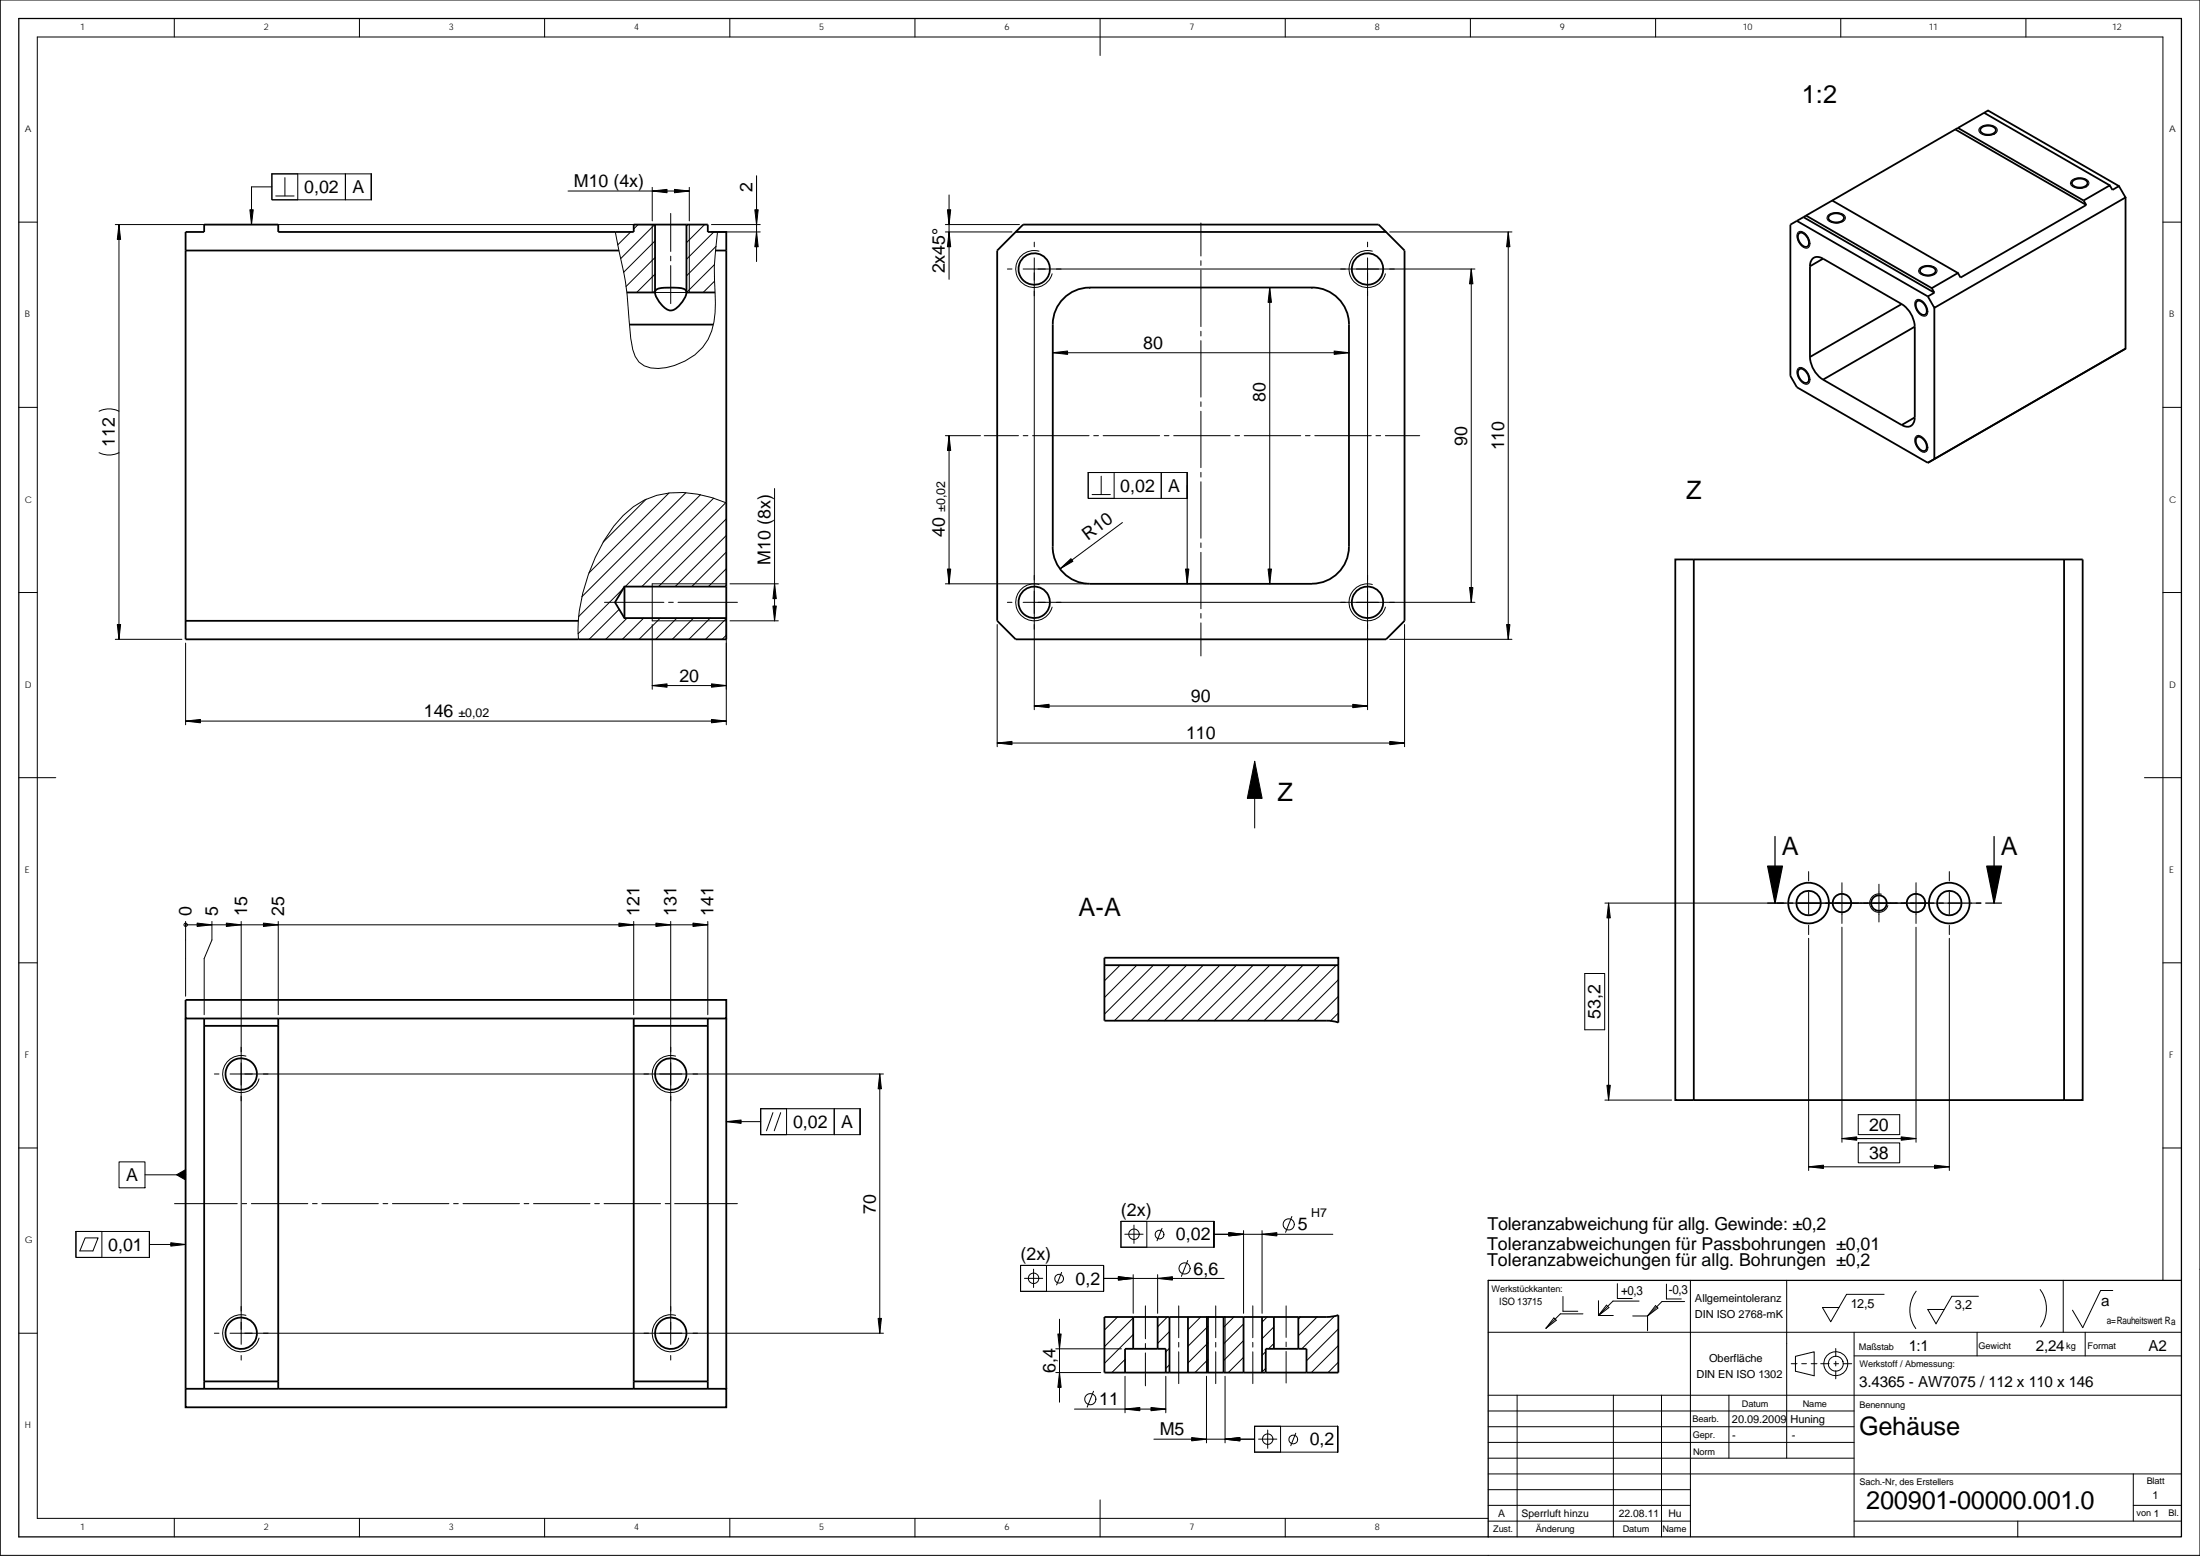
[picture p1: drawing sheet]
<svg xmlns="http://www.w3.org/2000/svg" width="594mm" height="420mm" viewBox="0 0 594 420" stroke-linecap="round" stroke-linejoin="round" font-family="sans-serif">
<g fill="none" stroke="#000" stroke-width=".27">
<path d="M.1 0h594v420h-594zM47.1 5v5M97.1 5v5M147.1 5v5M197.1 5v5M247.1 5v5M297.1 5v10M347.1 5v5M397.1 5v5M447.1 5v5M497.1 5v5M547.1 5v5"/>
<path d="M534.7 34.4a3.4 3.4 0 0 1 4.6 .4 1.66 1.66 0 0 1-2.1 1.8 2.48 2.48 0 0 1-2.9-1.4zM5.1 60h5M73.4 46.9h26.9v7.1h-26.9zM73.4 46.9v7.1h7v-7.1M73.4 50.5h-5.5v10.1M74.5 52.9h4.9M76.9 48v4.9M93.3 46.9v7.1M153.4 51.6h32.7M176.1 50.6v9M181.1 57.6v10.3M186.1 50.6v9"/>
<path d="M204.3 47.5v23.1M256.3 52.6v22.8M493.7 58a3.4 3.4 0 0 1 4.6 .5v.3a2.22 2.22 0 0 1-2.8 1.5 2.54 2.54 0 0 1-2.1-1.2v-.5zM559.5 48.7a3.4 3.4 0 0 1 4.5 .4 1.37 1.37 0 0 1-1.5 1.7 3.2 3.2 0 0 1-3.4-1.1v-.5zM584.1 60h5M31.1 60.6h144.8M32.1 60.6v112M166.2 62.6l2 9.9a152 152 0 0 1 2.1 18.8l.6 3.1a6 6 0 0 0 6.8 5.1 15.5 15.5 0 0 0 15.4-15.1l.1-2.5a97.8 97.8 0 0 1 .6-19.3M170.3 62.6l-3.5 3.5M172.3 60.6l-1.2 1.2M176.1 60.6v18.4M176.8 60.6l-9.2 9.2"/>
<path d="M176.9 69.5l-7.8 7.9M176.9 74l-5 5M176.9 78.5l-.5 .5M176.9 65l-8.5 8.5M181.1 69.2v1.2M181.1 71.7v10.3M185.8 60.6l-.4 .4M186.1 60.6v18.4M190.3 60.6l-4.9 4.9M192.1 62.6h13.2M192.1 60.6h13.2M192.8 62.6l-7.4 7.4"/>
<path d="M192.9 71.5l-7.5 7.5h-8.5M192.9 75.9l-3 3.1M193.4 66.5l-8 8M255.3 62.6h18M255.3 60.6h20M272 72.6h1.3M279.3 65.4v1.2M279.3 69.6v122M280.6 67.8a5 5 0 0 0-6.1 3.6 5 5 0 0 0 3.5 6.1 5 5 0 0 0 6.1-3.6M294.3 77.6h.1M324.3 60.2v8.9M324.3 70.4v1.3"/>
<path d="M324.3 72.9v15.3M342.9 77.6v80M354.3 77.6h.1M369.3 65.4v1.2M369.3 69.6v122M370.6 67.8a5 5 0 0 0-6.1 3.6 5 5 0 0 0 3.5 6.1 5 5 0 0 0 6.1-3.6M375.3 62.6h33M397.3 72.6v90M398.3 72.6h-122M407.3 62.6v110M485.6 62.7a1.93 1.93 0 0 1 2.6 1.2 2.22 2.22 0 0 1 0 3.1 3 3 0 0 1-3-3.3zM518.5 72.3a3.4 3.4 0 0 1 4.5 .4l.1 .3a2.27 2.27 0 0 1-2.9 1.5 2.51 2.51 0 0 1-2.1-1.1v-.5z"/>
<path d="M284.3 95.2h80M324.3 89.5v1.2M324.3 92v15.2M485.6 99.5a1.93 1.93 0 0 1 2.6 1.2 2.22 2.22 0 0 1 0 3 3 3 0 0 1-3-3.2zM517.4 81.1a1.92 1.92 0 0 1 2.6 1.2 2.19 2.19 0 0 1 0 3 2.97 2.97 0 0 1-2.9-3.2zM5.1 110h5M26.7 111a6 6 0 0 1 5.4 0M255.3 117.6h9.5M256.3 117.6v40M265.8 117.6h9.2M276.3 117.6h1.3M278.8 117.6h15.3"/>
<path d="M295.4 117.6h1.2M297.9 117.6h15.2M314.4 117.6h1.3M316.9 117.6h15.3M324.3 108.5v1.3M324.3 111v15.3M333.5 117.6h1.2M336 117.6h15.2M352.5 117.6h1.3M355 117.6h15.3M371.6 117.6h1.2M374.1 117.6h9.3"/>
<path d="M517.4 117.8a1.46 1.46 0 0 1 2 .5l1 1.7a1.3 1.3 0 0 1-.2 1.8 1.3 1.3 0 0 1-1.8-.2 3.1 3.1 0 0 1-1-3.8zM584.1 110h5M26.7 122.2a6 6 0 0 0 5.4 0M174.5 134.8l-11.7 11.6M180.7 133.1l-21.7 21.6M185.2 133l-28.1 28.1M189.2 133.6l-33 32.9M192.7 134.5l-23.9 23.9M196 135.7l-22.7 22.7M196.1 135.8a29.9 29.9 0 0 0-18.8-2 22.3 22.3 0 0 0-11.6 8.3 47.9 47.9 0 0 0-9.5 30.5M209.2 131.9v35.7M293.9 127.6h26.7v30"/>
<path d="M293.9 127.6v7h26.7M293.9 127.6v7h7v-7M294.9 133.5h4.9M297.4 128.6v4.9M313.6 127.6v7M324.3 127.6v1.2M324.3 130.1v15.2M5.1 160h5M168.3 158.9l-12.2 12.2M196.1 158.1l-.3 .3M196.1 153.6l-4.8 4.8M196.1 149.1l-9.3 9.3"/>
<path d="M196.1 157.6h-20v10h20M196.1 144.6l-13.8 13.8M196.1 140.1l-18.3 18.3M197.1 157.6h13.1M255.3 157.6h38M280.6 157.8a5 5 0 0 0-6.1 3.6 5 5 0 0 0 3.5 6.1 5 5 0 0 0 6.1-3.6M303.1 141.1l-16.8 12.5M324.3 146.6v1.3M324.3 149.1v15.3M370.6 157.8a5 5 0 0 0-6.1 3.6 5 5 0 0 0 3.5 6.1 5 5 0 0 0 6.1-3.6M584.1 160h5M31.1 172.6h18"/>
<path d="M50.1 173.7v22M163.2 162.6h16.1M167.2 164.5l-8.1 8.1M169.3 166.9l-5.7 5.7M173.8 166.9l-5.7 5.7M176.1 168.6v17.5M178.3 166.9l-5.7 5.7M180.5 162.6h1.3M182.8 166.9l-5.7 5.7M183.1 162.6h16M187.3 166.9l-5.8 5.7M191.8 166.9l-5.8 5.7"/>
<path d="M196.1 171.5l-1.1 1.1M196.1 167l-5.6 5.6M196.1 168.6v27.1M197.1 167.6h13.1M269.3 168.6v33M272 162.6h1.3M324.3 165.7v1.2M324.3 168.2v8.9M375.3 172.6h33M379.3 168.6v33M398.3 162.6h-122M50.1 194.7h146"/>
<path d="M176.1 185.1h20M279.3 190.6h90M5.1 210h10M269.3 200.6h110M338.8 205.6v18M579.1 210h10M488.4 235.4v2.5M497.4 238.4v11M507.4 238.8v10.2M517.4 238.4v11M526.4 235.4v2.5M5.1 260h5"/>
<path d="M50.1 249.7h.1M50.1 249.7h141M50.1 248.8v20.2M57.2 248.8v5l-2.1 5v15.2M65.1 248.8v114.2M75.1 248.8v25.2M171.1 248.8v25.2M181.1 248.8v114.2M191.1 248.8v25.2M433.4 243.9h89.5M434.4 243.9v53.2M488.4 240.9v6"/>
<path d="M488.4 249.9v2.5M488.4 253.4v62.7M497.4 250.4v58M508 241.4a2.5 2.5 0 0 0-3 1.8 2.5 2.5 0 0 0 1.7 3.1 2.5 2.5 0 0 0 3.1-1.8M517.4 250.4v58M523.4 243.9h6M526.4 240.9v6M526.4 249.9v2.5M526.4 253.4v62.7M532.4 243.9h2.5M584.1 260h5M302.5 260.6l-4.3 4.3"/>
<path d="M307 260.6l-8.8 8.8M311.5 260.6l-13.3 13.3M315.9 260.6l-15 15M320.4 260.6l-15 15M324.9 260.6l-15 15M329.4 260.6l-15 15M333.9 260.6l-15 15M338.4 260.6l-15 15M342.9 260.6l-15 15M347.4 260.6l-15 15M351.9 260.6l-15 15M356.4 260.6l-15.1 15"/>
<path d="M360.8 260.6l-14.9 15M361.4 264.6l-11.1 11M361.4 269l-6.6 6.6M361.4 273.6l-2.1 2.1M427.9 262.9h5.4v15.2h-5.4zM57.9 290h1.2M66.4 285.2a5 5 0 0 0-6.1 3.5 5 5 0 0 0 3.5 6.1 5 5 0 0 0 6.1-3.5M182.4 285.2a5 5 0 0 0-6.1 3.5 5 5 0 0 0 3.5 6.1 5 5 0 0 0 6.2-3.5M205.4 299.4h26.9v7h-26.9zM212.4 299.4v7M225.3 299.4v7M237.6 290v70"/>
<path d="M238.6 290h-176.5M433.4 297.1h18M5.1 310h5M32.1 313.7h7.1v7h-7.1zM39.2 317.2h10.9M196.1 302.9h9.3M208.7 300.4l-1.7 4.9M210.8 300.4l-1.7 4.9M488.4 315.1h38M497.4 307.4h20M501.8 301h11.2v5.4h-11.2zM501.8 308.6h11.2v5.4h-11.2z"/>
<path d="M584.1 310h5M20.5 332.5h19.9v7h-19.9zM20.5 332.5v7h7v-7M23 334.3h3.5l-1.4 3.5h-3.5zM40.4 336h9.7M47.1 325h17M65.3 325h1.3M67.9 325h15.2M84.4 325h1.3M86.9 325h15.3M103.4 325h1.3M106 325h15.2"/>
<path d="M122.5 325h1.3M125 325h15.3M141.5 325h1.3M144.1 325h15.2M160.6 325h1.3M163.1 325h15.3M179.6 325h1.3M182.2 325h16.9M302.7 329.8h25.1v7h-25.1zM303.7 333.3h5M306.2 330.8v4.9M309.7 329.8v7"/>
<path d="M313.8 331.7l-1.4 3.3M327.8 333.3h32.1M335.8 332.3v22.3M340.8 332.3v22.3M348.9 328.5l-1.8 4.3M66.4 355.2a5 5 0 0 0-6.1 3.5 5 5 0 0 0 3.5 6.1 5 5 0 0 0 6.1-3.5M182.4 355.2a5 5 0 0 0-6.1 3.5 5 5 0 0 0 3.5 6.1 5 5 0 0 0 6.2-3.5M275.6 341.7h22.4v7h-22.4zM275.6 341.7v7h7v-7M276.6 345.2h5M279.1 342.7v5M286.1 356.2v22.4"/>
<path d="M286.7 343.6l-1.4 3.4M298 345.2h32.6M301.8 355.6l-3.6 3.6M306 355.9l-7.8 7.7M306 344.2v10.4M309.3 352.6v8.9M312.6 344.2v10.4M315.2 355.6l-2.6 2.7M315.8 359.6l-3.2 3.2M318.3 352.6v8.6M320.7 340.4l-1.7 4.3M324.2 355.6l-3.4 3.5"/>
<path d="M326.2 358.1l-5.4 5.4M328.3 352.6v8.6M333.2 355.6l-2.8 2.8M335.8 357.5l-5.4 5.4M338.3 352.6v8.6M342.2 355.6l-1.4 1.4M344 358.3l-3.2 3.2M347.3 352.6v8.5M351.2 355.6l-.6 .6M355.7 355.6l-5.1 5.1M360.4 355.4l-8.9 8.8M361.4 358.9l-8.6 8.6"/>
<path d="M401.9 359.7h187.2M419.6 355.9l.7 .6-2.8 2.2zM422.1 350.1v4h4M427.5 354.8h-6.1l-3.9 3.9M431.6 355.2h4M431.6 351.2v4M433.8 352.4l.7 .7-2.9 2.1zM436.7 346.6v4h4M442.6 351.3h-7l-4 3.9M444.9 355.3v4M447.1 352.6l.6 .6-2.8 2.1zM450 346.8v4h4"/>
<path d="M454.9 351.5h-6.1l-3.9 3.8h-4M456.5 345.7v69.3M482.5 345.7v48M500.7 359.7v55.3M508.8 349.5h-10.2l-4.2 7.4-2.3-3.8h4.5M517.4 348.7a8.5 8.5 0 0 0-.1 10.1M533.9 359.7v6.4M534.2 350h-7.1l-4.3 7.5-2.2-3.9h4.4M550.9 348.2a8.6 8.6 0 0 1 .1 10.1M557.1 345.7v14M563.1 359.7v6.4M570.5 348.5h-3.3l-4.8 10-2.8-4.7"/>
<path d="M584.1 345.7v-335.7h-574v400h391.8M5.1 360h5M57.9 360h1.2M65.1 366v1.3M181.1 366v1.3M238.6 360h-176.5M285.1 370.6h12.1M285.1 364.2h17.7M295.3 375.7l-1.7 4.3M303.8 367.1l-3.6 3.5M303.8 371.6v9.9M306 360.4l-7.8 7.8"/>
<path d="M309.3 362.8v1.2M309.3 365.3v8.9M314.8 371.6v9.9M315.8 364l-1 1M315.8 368.5l-1 1M318.3 362.5v1.2M318.3 365v8.6M325.8 371.6v18M326.2 362.6l-5.4 5.4M326.2 367.1l-3.5 3.5M328.3 362.5v1.2M328.3 365v8.6"/>
<path d="M330.8 370.6v-15h-5v15M330.8 371.6v18M335.8 362l-5.4 5.4M335.8 366.5l-4.1 4.1M338.3 362.5v1.2M338.3 365v8.6M341.8 365l-1 1M341.8 369.5l-1 1M344 362.8l-1.4 1.4M347.3 362.4v1.3M347.3 364.9v8.5M361.4 363.3l-7.3 7.3"/>
<path d="M361.4 367.8l-2.8 2.8M401.9 376.7h187.2M409.7 376.7v38.3M435.7 376.7v38.3M448.7 376.7v38.3M466.9 376.7v17M483.7 368.2h1.6M484.8 366.2l5.1-1.2v6.5l-5.1-1.2zM486.5 368.2h1.3M489.1 368.2h1.6M491.7 368.2h2.2M495.2 368.2h1.3"/>
<path d="M495.7 364.1v2.2M495.7 367.6v1.3M495.7 370.1v2.2M497.7 368.2h2.3M500.7 366.1h88.4M290.1 380.5h24.7M311.6 388.6h27.2M338.8 385.1h22.4v7h-22.4zM339.8 388.6h5M342.3 386.1v5M345.8 385.1v7M349.9 387l-1.4 3.4"/>
<path d="M401.9 385.3h98.8M401.9 389.5h98.8M401.9 393.7h98.8M401.9 381h98.8M576.1 398v12.7M589.1 398h-187.2M47.1 410v5M97.1 410v5M147.1 410v5M197.1 410v5M247.1 410v5M297.1 405v10"/>
<path d="M347.1 410v5M401.9 406.5h54.6M401.9 402.3h54.6M401.9 410.7h54.6M500.7 410.7h88.4M544.9 410.7v4.3M576.1 406.5h13"/>
<circle cx="50.1" cy="249.7" r=".46"/>
<circle cx="306.2" cy="333.3" r="1.41"/>
<circle cx="313.1" cy="333.4" r="1.18"/>
<circle cx="348" cy="330.6" r="1.51"/>
<circle cx="279.1" cy="345.2" r="1.41"/>
<circle cx="286" cy="345.3" r="1.18"/>
<circle cx="319.9" cy="342.5" r="1.51"/>
<circle cx="294.4" cy="377.8" r="1.5"/>
<circle cx="495.7" cy="368.2" r="3.2"/>
<circle cx="495.7" cy="368.2" r="2.02"/>
<circle cx="342.3" cy="388.6" r="1.42"/>
<circle cx="349.2" cy="388.7" r="1.18"/>
</g>
<g fill="none" stroke="#000" stroke-width=".34">
<path d="M479.3 225.9v18M538.5 225.9v18M477.3 243.9h4.3M482.9 243.9h1.2M485.4 243.9h6.4M493 243.9h1.3M495.6 243.9h6.3M503.2 243.9h1.3M505.7 243.9h6.4M513.3 243.9h1.3M515.9 243.9h6.3M523.5 243.9h1.3"/>
<path d="M526 243.9h6.4M533.7 243.9h1.2M536.2 243.9h4.3M589.1 345.7v69.3h-187.2M589.1 345.7v-340.7h-584v410h396.8M589.1 345.7h-187.2v69.3"/>
</g>
<g fill="none" stroke="#000" stroke-width=".49">
<path d="M528 34.9l-33.2 19.2M528 34.9l35.4 20.5M528.7 34.5l-.7 .4M528.7 34.5l33.9 19.6M535.1 34.5a2.8 2.8 0 0 1 3.8 .4 1.7 1.7 0 0 1-2.2 1.5l-1.4-.4a.88 .88 0 0 1-.6-.7 .88 .88 0 0 1 .4-.8zM535.8 30.5l1-.7 35.4 20.4M535.8 30.5l-7.1 4M535.8 30.5l33.9 19.6M485.2 59.6l-1.7 1.1v40.8l1.7 3.1 35.4 20.4M485.2 59.6l35.4 20.5M487 58.6l-1.8 1M487 58.6l35.3 20.4"/>
<path d="M487.7 58.2l-.7 .4M487.7 58.2l33.9 19.6M494.1 58.1a2.85 2.85 0 0 1 3.8 .5 1.72 1.72 0 0 1-2.2 1.4l-1.4-.3a.88 .88 0 0 1-.6-.7 .88 .88 0 0 1 .4-.9zM494.8 54.1l33.9 19.6M494.8 54.1l-7.1 4.1M559.9 48.7a2.82 2.82 0 0 1 3.8 .5 1.72 1.72 0 0 1-2.3 1.5l-1.3-.4a.88 .88 0 0 1-.6-.7 .88 .88 0 0 1 .4-.9zM562.6 54.1l7.1-4 .7 1.2 1.8-1.1 1.8 3.1-51.7 29.8-1.7-3M562.6 54.1l.8 1.3M563.4 55.4l-34 19.6-.7-1.3-7.1 4.1 .7 1.2M574 53.3v40.8l-51.7 29.9M50.1 67.6h117M169.3 79h7.6"/>
<path d="M176.9 60.6v18.4M176.9 60.6h8.5M176.9 60.6h-5.8v2h-96v-2h-20v2h-5v110h146v-5.7M177.1 78.3a7.4 7.4 0 0 1 4.4-.6l2.5 .1a1.42 1.42 0 0 1 1.3 .9 1.42 1.42 0 0 1-.3 1.6 6.3 6.3 0 0 1-3.9 3.5 6.6 6.6 0 0 1-4.2-4.6zM185.4 60.6v18.4h7.7M185.4 60.6h5.7v2h5v5M193.2 67.6h2.9M196.1 67.6v90.8M274.3 62.6h100l5 5v100l-5 5h-100l-5-5v-100zM374.3 62.6l-2-2h-96l-2 2M486 62.9a2.44 2.44 0 0 1 2.5 2.3 1.06 1.06 0 0 1-.5 1.4 1.06 1.06 0 0 1-1.4-.4l-1-1.7a1.43 1.43 0 0 1 .4-1.6zM488.8 71.9v24.5"/>
<path d="M492.3 69.8l-3.5 2.1M492.3 69.8l21.2 12.3M492.3 69.8a2.16 2.16 0 0 0-2.5-.2 2.16 2.16 0 0 0-1 2.3M518.8 72.4a2.85 2.85 0 0 1 3.9 .5 1.7 1.7 0 0 1-2.3 1.4l-1.3-.3a.89 .89 0 0 1-.3-1.6zM522.3 79l-1.7 1.1M170 87.7h22.6M287.6 80.2a9.8 9.8 0 0 1 6.7-2.5l60-.1a10 10 0 0 1 10 10.1v59.9a10 10 0 0 1-10 10h-60a10 10 0 0 1-10-10v-59.9a9.9 9.9 0 0 1 3.3-7.5zM486 99.6a2.44 2.44 0 0 1 2.5 2.3 1.06 1.06 0 0 1-.5 1.5 1.06 1.06 0 0 1-1.4-.5l-1-1.6a1.41 1.41 0 0 1 .4-1.7zM488.8 96.4a7.8 7.8 0 0 0 3.5 6.1M513.5 82.1l-24.7 14.3M513.5 82.1a7.8 7.8 0 0 1 3.6 6.1M517.1 88.2l-24.8 14.3"/>
<path d="M517.1 88.2v24.5M517.6 81.4a1.72 1.72 0 0 1 2.4 1.3l.3 .9a1.06 1.06 0 0 1-.5 1.4 1.06 1.06 0 0 1-1.4-.5 2.61 2.61 0 0 1-.8-3.1zM522.3 83.1v40.9M574 94.1l-53.4 30.9M492.3 102.5l21.2 12.3M517.1 112.7l-3.6 2.1M517.1 112.7a2.16 2.16 0 0 1-1.1 2.3 2.16 2.16 0 0 1-2.5-.2M517.6 118.2a1.75 1.75 0 0 1 2.4 1.2l.3 .9a1.06 1.06 0 0 1-.5 1.4 1.06 1.06 0 0 1-1.4-.4 2.63 2.63 0 0 1-.8-3.1zM522.3 124l-1.7 1M168.6 158.4v8.5M196.1 158.4h-27.5l-2.5 4.2 2.5 4.3h27.5M196.1 158.4v8.5"/>
<path d="M457.4 151.1h105v146h-5M457.4 151.1h-5v146h5M457.4 151.1v146M557.4 151.1v146M50.1 167.6h106.1M298.2 258.6h63.2v17.5l-3-.5h-60.2zM50.1 275v100M55.1 277h20M55.1 275h136M55.1 275v100M55.1 275h-5v-5h146v5h-5M75.1 275v100"/>
<path d="M171.1 275v100M171.1 277h20M191.1 275v100M196.1 275v100M298.2 260.6h63.2M457.4 297.1h100M306 355.6v8.6M306 355.6h-7.8v15h5.6M306 355.6h6.6M312.6 355.6h3.2M312.6 355.6v8.6M315.8 355.6h5"/>
<path d="M315.8 355.6v15M320.8 355.6v15M320.8 355.6h5.4M326.2 355.6v15M326.2 355.6h4.2M330.4 355.6v15M330.4 355.6h5.4M335.8 355.6h5M335.8 355.6v15M340.8 355.6v15M340.8 355.6h3.2M344 355.6h6.6"/>
<path d="M344 355.6v8.6M350.6 355.6h8.3l2.5-.5v15.5h-8.6M350.6 355.6v8.6M50.1 375h141M50.1 375v5h146v-5h-5M55.1 373h20M171.1 373h20M303.8 370.6h11M306 364.2h-2.2v6.4M306 364.2h6.6M312.6 364.2h2.2v6.4M314.8 370.6h1"/>
<path d="M315.8 370.6h5M320.8 370.6h5.4M326.2 370.6h4.2M330.4 370.6h5.4M335.8 370.6h5M340.8 370.6h1M341.8 370.6h11M344 364.2h6.6M344 364.2h-2.2v6.4M350.6 364.2h2.2v6.4"/>
<circle cx="279.3" cy="72.6" r="4.2"/>
<circle cx="369.3" cy="72.6" r="4.2"/>
<circle cx="279.3" cy="162.6" r="4.2"/>
<circle cx="369.3" cy="162.6" r="4.2"/>
<circle cx="488.4" cy="243.9" r="3.3"/>
<circle cx="488.4" cy="243.9" r="5.5"/>
<circle cx="497.4" cy="243.9" r="2.5"/>
<circle cx="507.4" cy="243.9" r="2.1"/>
<circle cx="517.4" cy="243.9" r="2.5"/>
<circle cx="526.4" cy="243.9" r="5.5"/>
<circle cx="526.4" cy="243.9" r="3.3"/>
<circle cx="65.1" cy="290" r="4.3"/>
<circle cx="181.1" cy="290" r="4.2"/>
<circle cx="65.1" cy="360" r="4.3"/>
<circle cx="181.1" cy="360" r="4.2"/>
</g>
<g fill="#000" stroke="#000" stroke-width=".27">
<path d="M176.1 51.6l4-.5v.9z" fill-rule="evenodd"/>
<path d="M182.1 51.1l4 .5-4 .4z" fill-rule="evenodd"/>
<path d="M32.1 60.6l.5 4h-.9z" fill-rule="evenodd"/>
<path d="M67.5 56.6h.9l-.5 4z" fill-rule="evenodd"/>
<path d="M203.8 56.6h.9l-.4 4z" fill-rule="evenodd"/>
<path d="M204.3 62.6l.4 4h-.9z" fill-rule="evenodd"/>
<path d="M255.8 56.6h.9l-.4 4z" fill-rule="evenodd"/>
<path d="M256.3 62.6l.4 4h-.9z" fill-rule="evenodd"/>
<path d="M342.9 77.6l.4 4h-.9z" fill-rule="evenodd"/>
<path d="M397.3 72.6l.4 4h-.9z" fill-rule="evenodd"/>
<path d="M407.3 62.6l.4 4h-.9z" fill-rule="evenodd"/>
<path d="M284.3 95.2l4-.4v.9z" fill-rule="evenodd"/>
<path d="M360.3 94.8l4 .4-4 .5z" fill-rule="evenodd"/>
<path d="M256.3 117.6l.4 4h-.9z" fill-rule="evenodd"/>
<path d="M209.2 157.6l.4 4h-.9z" fill-rule="evenodd"/>
<path d="M255.8 153.6h.9l-.4 4z" fill-rule="evenodd"/>
<path d="M286.3 153.6l2.9-2.7 .5 .7z" fill-rule="evenodd"/>
<path d="M320.1 153.6h.9l-.4 4z" fill-rule="evenodd"/>
<path d="M342.4 153.6h.9l-.4 4z" fill-rule="evenodd"/>
<path d="M31.7 168.6h.9l-.5 4z" fill-rule="evenodd"/>
<path d="M208.7 163.6h.9l-.4 4z" fill-rule="evenodd"/>
<path d="M396.8 158.6h.9l-.4 4z" fill-rule="evenodd"/>
<path d="M406.8 168.6h.9l-.4 4z" fill-rule="evenodd"/>
<path d="M50.1 194.7l4-.4v.9z" fill-rule="evenodd"/>
<path d="M176.1 185.1l4-.4v.9z" fill-rule="evenodd"/>
<path d="M192.1 184.7l4 .4-4 .5z" fill-rule="evenodd"/>
<path d="M192.1 194.3l4 .4-4 .5z" fill-rule="evenodd"/>
<path d="M279.3 190.6l4-.4v.9z" fill-rule="evenodd"/>
<path d="M365.3 190.2l4 .4-4 .5z" fill-rule="evenodd"/>
<path d="M269.3 200.6l4-.4v.9z" fill-rule="evenodd"/>
<path d="M338.8 205.6l2 10h-4z" fill-rule="evenodd"/>
<path d="M375.3 200.2l4 .4-4 .5z" fill-rule="evenodd"/>
<path d="M53.2 249.3l4 .4-4 .5z" fill-rule="evenodd"/>
<path d="M61.1 249.3l4 .4-4 .5z" fill-rule="evenodd"/>
<path d="M71.1 249.3l4 .4-4 .5z" fill-rule="evenodd"/>
<path d="M167.1 249.3l4 .4-4 .5z" fill-rule="evenodd"/>
<path d="M177.1 249.3l4 .4-4 .5z" fill-rule="evenodd"/>
<path d="M187.1 249.3l4 .4-4 .5z" fill-rule="evenodd"/>
<path d="M434.4 243.9l.4 4h-.9z" fill-rule="evenodd"/>
<path d="M237.6 290l.4 4h-.9z" fill-rule="evenodd"/>
<path d="M433.9 293.1h.9l-.4 4z" fill-rule="evenodd"/>
<path d="M47.7 317.2l2.4-1.4v2.8z" fill-rule="evenodd"/>
<path d="M196.1 302.9l4-.5v.9z" fill-rule="evenodd"/>
<path d="M488.4 315.1l4-.5v.9z" fill-rule="evenodd"/>
<path d="M497.4 307.4l4-.4v.9z" fill-rule="evenodd"/>
<path d="M513.4 307l4 .4-4 .5z" fill-rule="evenodd"/>
<path d="M522.4 314.6l4 .5-4 .4z" fill-rule="evenodd"/>
<path d="M46.1 335.6l4 .4-4 .5z" fill-rule="evenodd"/>
<path d="M331.8 332.8l4 .5-4 .4z" fill-rule="evenodd"/>
<path d="M331.8 332.8l4 .5-4 .4z" fill-rule="evenodd"/>
<path d="M340.8 333.3l4-.5v.9z" fill-rule="evenodd"/>
<path d="M302 344.7l4 .5-4 .5z" fill-rule="evenodd"/>
<path d="M302 344.7l4 .5-4 .5z" fill-rule="evenodd"/>
<path d="M312.6 345.2l4-.5v1z" fill-rule="evenodd"/>
<path d="M237.1 356h.9l-.4 4z" fill-rule="evenodd"/>
<path d="M285.7 360.2h.8l-.4 4z" fill-rule="evenodd"/>
<path d="M286.1 370.6l.4 4h-.8z" fill-rule="evenodd"/>
<path d="M303.8 380.5l4-.5v.9z" fill-rule="evenodd"/>
<path d="M310.8 380l4 .5-4 .4z" fill-rule="evenodd"/>
<path d="M321.8 388.2l4 .4-4 .5z" fill-rule="evenodd"/>
<path d="M330.8 388.6l4-.4v.9z" fill-rule="evenodd"/>
<path d="M330.8 388.6l4-.4v.9z" fill-rule="evenodd"/>
</g>
<path d="M477.3 233.9h4l-2 10zM536.5 233.9h4l-2 10z" fill="#000" stroke="#000" stroke-width=".34"/>
<g font-size="6.9">
<text x="486.6" y="27.9">1:2</text>
<text x="455.3" y="134.7">Z</text>
<text x="344.9" y="216.3">Z</text>
<text x="481.1" y="230.8">A</text>
<text x="540.3" y="230.8">A</text>
<text x="291.2" y="247.3">A-A</text>
<text x="502" y="387.4">Gehäuse</text>
<text x="504" y="407.5">200901-00000.001.0</text>
</g>
<g font-size="4.8">
<text x="82.2" y="52.1">0,02</text>
<text x="95.2" y="52.1">A</text>
<text x="155" y="50.5">M10 (4x)</text>
<text x="203.2" y="51.7" transform="rotate(-90 203.2 51.7)">2</text>
<text x="255.2" y="73.8" transform="rotate(-90 255.2 73.8)">2x45°</text>
<text x="308.7" y="94.2">80</text>
<text x="341.8" y="108.6" transform="rotate(-90 341.8 108.6)">80</text>
<text x="31" y="120.7" transform="rotate(-90 31 120.7)">112</text>
<text x="396.2" y="120.3" transform="rotate(-90 396.2 120.3)">90</text>
<text x="406.2" y="121.6" transform="rotate(-90 406.2 121.6)">110</text>
<text x="302.5" y="132.7">0,02</text>
<text x="315.5" y="132.7">A</text>
<text x="255.2" y="145" transform="rotate(-90 255.2 145)">40</text>
<text x="293.8" y="146" transform="rotate(-37 293.8 146)">R10</text>
<text x="208.1" y="152.5" transform="rotate(-90 208.1 152.5)">M10 (8x)</text>
<text x="183.4" y="184.1">20</text>
<text x="321.6" y="189.6">90</text>
<text x="114.4" y="193.7">146</text>
<text x="320.3" y="199.6">110</text>
<text x="51.7" y="247.2" transform="rotate(-90 51.7 247.2)">0</text>
<text x="58.8" y="247.2" transform="rotate(-90 58.8 247.2)">5</text>
<text x="66.7" y="247.2" transform="rotate(-90 66.7 247.2)">15</text>
<text x="76.7" y="247.2" transform="rotate(-90 76.7 247.2)">25</text>
<text x="172.7" y="247.2" transform="rotate(-90 172.7 247.2)">121</text>
<text x="182.7" y="247.2" transform="rotate(-90 182.7 247.2)">131</text>
<text x="192.7" y="247.2" transform="rotate(-90 192.7 247.2)">141</text>
<text x="432.2" y="275.1" transform="rotate(-90 432.2 275.1)">53,2</text>
<text x="214.2" y="304.5">0,02</text>
<text x="227.2" y="304.5">A</text>
<text x="504.7" y="305.3">20</text>
<text x="504.7" y="312.9">38</text>
<text x="34.1" y="318.9">A</text>
<text x="236.5" y="327.7" transform="rotate(-90 236.5 327.7)">70</text>
<text x="302.7" y="328.3">(2x)</text>
<text x="317.6" y="334.9">0,02</text>
<text x="350.4" y="332.3">5</text>
<text x="401.7" y="332.1">Toleranzabweichung für allg. Gewinde: ±0,2</text>
<text x="29.2" y="337.7">0,01</text>
<text x="275.6" y="340.2">(2x)</text>
<text x="401.5" y="341.9">Toleranzabweichungen für allg. Bohrungen ±0,2</text>
<text x="401.5" y="337.4">Toleranzabweichungen für Passbohrungen ±0,01</text>
<text x="290.4" y="346.9">0,2</text>
<text x="322.3" y="344.2">6,6</text>
<text x="285" y="370.8" transform="rotate(-90 285 370.8)">6,4</text>
<text x="296.8" y="379.5">11</text>
<text x="313.2" y="387.6">M5</text>
<text x="353.7" y="390.3">0,2</text>
</g>
<g font-size="4.1">
<text x="567.4" y="352.7">a</text>
<text x="515.4" y="364.7">1:1</text>
<text x="549.7" y="364.7">2,24</text>
<text x="580.1" y="364.7">A2</text>
<text x="502" y="374.6">3.4365 - AW7075 / 112 x 110 x 146</text>
</g>
<g font-size="3.4">
<text x="437.8" y="349.7">+0,3</text>
<text x="450.6" y="349.5">-0,3</text>
<text x="499.8" y="353.1">12,5</text>
<text x="527.9" y="353.6">3,2</text>
</g>
<g font-size="3.3">
<text x="255.2" y="138.3" transform="rotate(-90 255.2 138.3)">±0,02</text>
<text x="123.8" y="193.7">±0,02</text>
<text x="354" y="328.5">H7</text>
</g>
<g font-size="3">
<text x="457.7" y="351.7">Allgemeintoleranz</text>
<text x="457.7" y="355.9">DIN ISO 2768-mK</text>
<text x="461.5" y="367.8">Oberfläche</text>
<text x="458.1" y="372">DIN EN ISO 1302</text>
<text x="467.7" y="384.2">20.09.2009</text>
<text x="467.7" y="388.6">-</text>
<text x="483.5" y="384.2">Huning</text>
<text x="483.9" y="388.5">-</text>
<text x="581.3" y="404.8">1</text>
</g>
<g font-size="2.8">
<text x="404.6" y="409.6">A</text>
<text x="410.9" y="409.6">Sperrluft hinzu</text>
<text x="437.1" y="409.6">22.08.11</text>
<text x="450.5" y="409.6">Hu</text>
</g>
<g font-size="2.7">
<text x="404.9" y="352.4">ISO 13715</text>
<text x="568.9" y="357.4">a=Rauheitswert Ra</text>
</g>
<g font-size="2.5">
<text x="21.6" y="8.2">1</text>
<text x="71.2" y="8.2">2</text>
<text x="121.2" y="8.2">3</text>
<text x="171.2" y="8.2">4</text>
<text x="221.2" y="8.2">5</text>
<text x="271.2" y="8.2">6</text>
<text x="321.2" y="8.2">7</text>
<text x="371.2" y="8.2">8</text>
<text x="421.2" y="8.2">9</text>
<text x="470.6" y="8.2">10</text>
<text x="520.8" y="8.2">11</text>
<text x="570.4" y="8.2">12</text>
<text x="6.7" y="35.7">A</text>
<text x="585.7" y="35.7">A</text>
<text x="6.7" y="85.7">B</text>
<text x="585.7" y="85.7">B</text>
<text x="6.7" y="135.7">C</text>
<text x="585.7" y="135.7">C</text>
<text x="6.7" y="185.7">D</text>
<text x="585.7" y="185.7">D</text>
<text x="6.7" y="235.7">E</text>
<text x="585.7" y="235.7">E</text>
<text x="6.7" y="285.7">F</text>
<text x="585.7" y="285.7">F</text>
<text x="6.7" y="335.7">G</text>
<text x="402.8" y="349">Werkstückkanten:</text>
<text x="502" y="364.4">Maßstab</text>
<text x="534.3" y="364.3">Gewicht</text>
<text x="558" y="364.3">kg</text>
<text x="563.7" y="364.3">Format</text>
<text x="502.1" y="369">Werkstoff / Abmessung:</text>
<text x="457.1" y="383.9">Bearb.</text>
<text x="470.4" y="379.9">Datum</text>
<text x="486.8" y="379.9">Name</text>
<text x="502.1" y="380.3">Benennung</text>
<text x="6.7" y="385.7">H</text>
<text x="457.1" y="388.3">Gepr.</text>
<text x="457.2" y="392.8">Norm</text>
<text x="502.1" y="400.9">Sach.-Nr, des Erstellers</text>
<text x="579.7" y="400.7">Blatt</text>
<text x="21.6" y="413.2">1</text>
<text x="71.2" y="413.2">2</text>
<text x="121.2" y="413.2">3</text>
<text x="171.2" y="413.2">4</text>
<text x="221.2" y="413.2">5</text>
<text x="271.2" y="413.2">6</text>
<text x="321.2" y="413.2">7</text>
<text x="371.2" y="413.2">8</text>
<text x="403.2" y="413.7">Zust.</text>
<text x="414.7" y="413.7">Änderung</text>
<text x="438.2" y="413.7">Datum</text>
<text x="448.9" y="413.7">Name</text>
<text x="576.9" y="409.5">von 1</text>
<text x="585.6" y="409.5">Bl.</text>
</g>
</svg>
